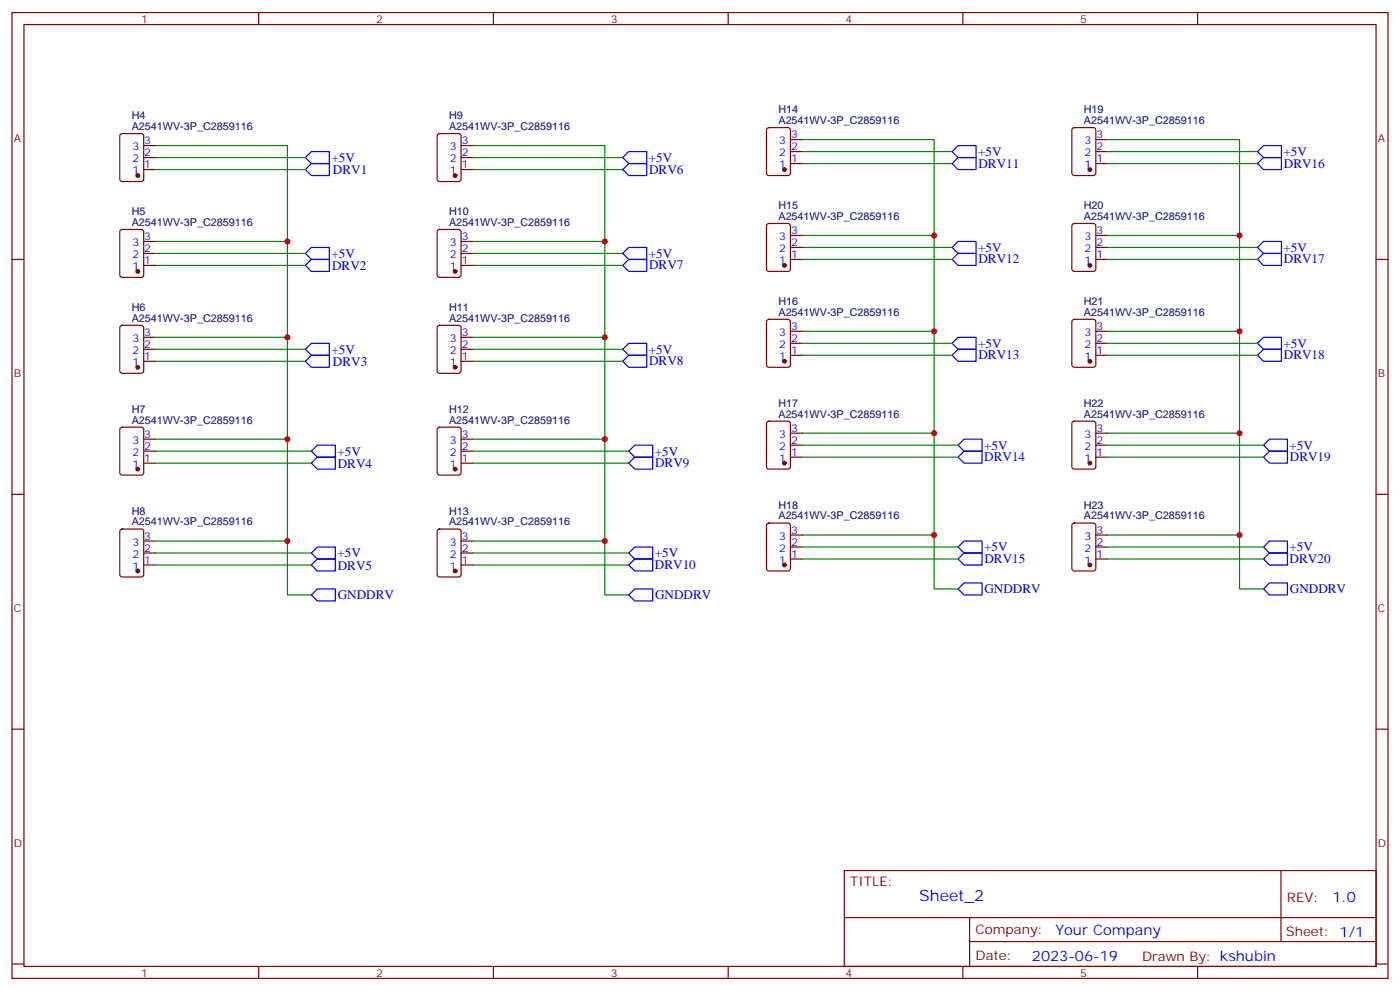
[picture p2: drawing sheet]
<svg xmlns="http://www.w3.org/2000/svg" width="412mm" height="292mm" viewBox="0 0 412 292" stroke-linecap="round" stroke-linejoin="round" font-family="sans-serif">
<g fill="none" stroke="#870000" stroke-width=".35">
<path d="M3.5 3.7h405.4v284.3h-405.4zM7.1 7.2h398.2v277.3h-398.2zM76.2 3.7v3.5M145.3 3.7v3.5M214.5 3.7v3.5M283.6 3.7v3.5M352.8 3.7v3.5M35.5 39.5l.5-.2h5.6l.7 .5v12.9l-.4 .7h-5.9l-.7-.4v-13zM129 39.5l.5-.2h5.6l.7 .5v12.9l-.4 .7h-5.9l-.7-.4v-13zM226 37.8l.5-.2h5.6l.7 .4v13l-.4 .6-5.9 .1-.7-.5v-12.9zM316 37.8l.4-.2h5.7l.6 .4 .1 13-.5 .6-5.9 .1-.6-.5-.1-12.9zM42.3 49.9h3.6"/>
<path d="M42.3 46.4h3.6M42.3 42.9h3.6M135.8 49.9h3.5M135.8 46.4h3.5M135.8 42.9h3.5M232.8 48.2h3.6M232.8 44.6h3.6M232.8 41.1h3.6M322.8 48.2h3.5M322.8 44.6h3.5M322.8 41.1h3.5M3.5 76.4h3.6"/>
<path d="M35.5 67.8l.5-.2h5.6l.7 .4v13l-.4 .6-5.9 .1-.7-.5v-12.9zM42.3 78.1h3.6M42.3 74.6h3.6M42.3 71.1h3.6M129 67.8l.5-.2h5.6l.7 .4v13l-.4 .6-5.9 .1-.7-.5v-12.9zM135.8 78.1h3.5M135.8 74.6h3.5M135.8 71.1h3.5M226 66l.5-.2h5.6l.7 .4v13l-.4 .6-5.9 .1-.7-.5v-12.9zM232.8 76.4h3.6M232.8 72.8h3.6M232.8 69.3h3.6"/>
<path d="M316 66l.4-.2h5.7l.6 .4 .1 13-.5 .6-5.9 .1-.6-.5-.1-12.9zM322.8 76.4h3.5M322.8 72.8h3.5M322.8 69.3h3.5M405.3 76.4h3.6M35.5 96l.5-.2h5.6l.7 .4v13l-.4 .6-5.9 .1-.7-.5v-12.9zM42.3 99.3h3.6M129 96l.5-.2h5.6l.7 .4v13l-.4 .6-5.9 .1-.7-.5v-12.9zM135.8 99.3h3.5M226 94.2l.5-.2h5.6l.7 .4v13l-.4 .7h-5.9l-.7-.4v-13zM232.8 97.5h3.6M316 94.2l.4-.2h5.7l.6 .4 .1 13-.5 .7h-5.9l-.6-.4-.1-13z"/>
<path d="M322.8 97.5h3.5M42.3 106.4h3.6M42.3 102.8h3.6M135.8 106.4h3.5M135.8 102.8h3.5M232.8 104.6h3.6M232.8 101.1h3.6M322.8 104.6h3.5M322.8 101.1h3.5M35.5 126l.5-.2h5.6l.7 .4v13l-.4 .6-5.9 .1-.7-.5v-12.9zM42.3 136.3h3.6M42.3 132.8h3.6"/>
<path d="M42.3 129.3h3.6M129 126l.5-.2h5.6l.7 .4v13l-.4 .6-5.9 .1-.7-.5v-12.9zM135.8 136.3h3.5M135.8 132.8h3.5M135.8 129.3h3.5M226 124.2l.5-.2h5.6l.7 .4v13l-.4 .7h-5.9l-.7-.4v-13zM232.8 134.6h3.6M232.8 131.1h3.6M232.8 127.5h3.6M316 124.2l.4-.2h5.7l.6 .4 .1 13-.5 .7h-5.9l-.6-.4-.1-13zM322.8 134.6h3.5M322.8 131.1h3.5"/>
<path d="M322.8 127.5h3.5M3.5 145.5h3.6M35.5 156l.5-.2h5.6l.7 .4v13l-.4 .6-5.9 .1-.7-.5v-12.9zM42.3 159.3h3.6M129 156l.5-.2h5.6l.7 .4v13l-.4 .6-5.9 .1-.7-.5v-12.9zM135.8 159.3h3.5M226 154.2l.5-.2h5.6l.7 .4v13l-.4 .6-5.9 .1-.7-.5v-12.9zM232.8 157.5h3.6M316 154.2l.4-.2h5.7l.6 .4 .1 13-.5 .6-5.9 .1-.6-.5-.1-12.9zM322.8 157.5h3.5M405.3 145.5h3.6M42.3 166.3h3.6"/>
<path d="M42.3 162.8h3.6M135.8 166.3h3.5M135.8 162.8h3.5M232.8 164.6h3.6M232.8 161h3.6M322.8 164.6h3.5M322.8 161h3.5M3.5 214.7h3.6M405.3 214.7h3.6M248.7 256.3h156.6v28.2h-156.6zM377.3 256.3v20.9M248.7 270.1h156.5"/>
<path d="M285.6 277.2h119.6M285.6 270.1v14.2M3.5 283.8h3.6M76.2 284.5v3.5M145.3 284.5v3.5M214.5 284.5v3.5M283.6 284.5v3.5M352.8 284.5v3.5M405.3 283.8h3.6"/>
</g>
<g fill="none" stroke="#00f" stroke-width=".35">
<path d="M90 46.4l1.7-1.8h5.3v3.6h-5.3zM90 49.9l1.7-1.7h5.3v3.5h-5.3zM183.4 49.9l1.8-1.7h5.3v3.5h-5.3zM183.4 46.4l1.8-1.8h5.3v3.6h-5.3zM280.5 48.2l1.7-1.8h5.3v3.5h-5.3zM282.2 42.9h5.3v3.5h-5.3l-1.7-1.8zM370.4 48.2l1.8-1.8h5.3v3.5h-5.3zM370.4 44.6l1.8-1.7h5.3v3.5h-5.3zM90 78.1l1.7-1.7h5.3v3.5h-5.3zM90 74.6l1.7-1.8h5.3v3.6h-5.3zM183.4 74.6l1.8-1.8h5.3v3.6h-5.3zM183.4 78.1l1.8-1.7h5.3v3.5h-5.3z"/>
<path d="M280.5 72.8l1.7-1.7h5.3v3.5h-5.3zM282.2 74.6h5.3v3.5h-5.3l-1.7-1.7zM370.4 72.8l1.8-1.7h5.3v3.5h-5.3zM370.4 76.4l1.8-1.8h5.3v3.5h-5.3zM282.2 99.3h5.3v3.5h-5.3l-1.7-1.7zM90 106.4l1.7-1.8h5.3v3.5h-5.3zM90 102.8l1.7-1.7h5.3v3.5h-5.3zM183.4 102.8l1.8-1.7h5.3v3.5h-5.3zM183.4 106.4l1.8-1.8h5.3v3.5h-5.3zM280.5 104.6l1.7-1.8h5.3v3.6h-5.3zM370.4 101.1l1.8-1.8h5.3v3.5h-5.3zM370.4 104.6l1.8-1.8h5.3v3.6h-5.3z"/>
<path d="M91.7 136.3l1.8-1.7h5.3v3.5h-5.3zM91.7 132.8l1.8-1.7h5.3v3.5h-5.3zM185.2 132.8l1.8-1.7h5.3v3.5h-5.3zM185.2 136.3l1.8-1.7h5.3v3.5h-5.3zM282.2 131.1l1.8-1.8h5.3v3.5h-5.3zM282.2 134.6l1.8-1.8h5.3v3.5h-5.3zM372.2 131.1l1.7-1.8h5.3v3.5h-5.3zM373.9 132.8h5.3v3.5h-5.3l-1.7-1.7zM91.7 166.3l1.8-1.7h5.3v3.5h-5.3zM91.7 162.8l1.8-1.8h5.3v3.6h-5.3zM91.7 175.2l1.8-1.8h5.3v3.5h-5.3zM185.2 175.2l1.8-1.8h5.3v3.5h-5.3z"/>
<path d="M185.2 162.8l1.8-1.8h5.3v3.6h-5.3zM185.2 166.3l1.8-1.7h5.3v3.5h-5.3zM282.2 173.4l1.8-1.8h5.3v3.6h-5.3zM282.2 161l1.8-1.7h5.3v3.5h-5.3zM282.2 164.6l1.8-1.8h5.3v3.5h-5.3zM372.2 161l1.7-1.7h5.3v3.5h-5.3zM372.2 164.6l1.7-1.8h5.3v3.5h-5.3zM373.9 171.6h5.3v3.6h-5.3l-1.7-1.8z"/>
</g>
<g fill="none" stroke="#008700" stroke-width=".35">
<path d="M45.9 42.9h38.8v132.3h7M45.9 46.4h44.1M45.9 49.9h44.1M139.3 42.9h38.9v132.3h7M139.3 46.4h44.1M139.3 49.9h44.1M236.4 41.1h38.8v132.3h7M236.4 48.2h44.1M236.4 44.6h44.1M326.3 41.1h38.8v132.3h7.1M326.3 48.2h44.1M326.3 44.6h44.1"/>
<path d="M45.9 78.1h44.1M45.9 74.6h44.1M45.9 71.1h38.8M139.3 78.1h44.1M139.3 74.6h44.1M139.3 71.1h38.9M236.4 69.3h38.8M236.4 72.8h44.1M236.4 76.4h44.1M326.3 69.3h38.8M326.3 72.8h44.1M326.3 76.4h44.1"/>
<path d="M45.9 99.3h38.8M139.3 99.3h38.9M236.4 97.5h38.8M326.3 97.5h38.8M45.9 106.4h44.1M45.9 102.8h44.1M139.3 106.4h44.1M139.3 102.8h44.1M236.4 101.1h44.1M236.4 104.6h44.1M326.3 101.1h44.1M326.3 104.6h44.1"/>
<path d="M45.9 136.3h45.8M45.9 132.8h45.8M45.9 129.3h38.8M139.3 136.3h45.9M139.3 132.8h45.9M139.3 129.3h38.9M236.4 127.5h38.8M236.4 131.1h45.8M236.4 134.6h45.8M326.3 127.5h38.8M326.3 131.1h45.9M326.3 134.6h45.9"/>
<path d="M45.9 159.3h38.8M139.3 159.3h38.9M236.4 157.5h38.8M326.3 157.5h38.8M45.9 166.3h45.8M45.9 162.8h45.8M139.3 166.3h45.9M139.3 162.8h45.9M236.4 161h45.8M236.4 164.6h45.8M326.3 161h45.9M326.3 164.6h45.9"/>
</g>
<g fill="#870000" stroke="#870000" stroke-width=".35">
<circle cx="40.6" cy="51.7" r=".53"/>
<circle cx="40.6" cy="79.9" r=".53"/>
<circle cx="40.6" cy="108.1" r=".53"/>
<circle cx="40.6" cy="138.1" r=".53"/>
<circle cx="40.6" cy="168.1" r=".53"/>
<circle cx="134.1" cy="168.1" r=".53"/>
<circle cx="134.1" cy="138.1" r=".53"/>
<circle cx="134.1" cy="108.1" r=".53"/>
<circle cx="134.1" cy="79.9" r=".53"/>
<circle cx="134.1" cy="51.7" r=".53"/>
<circle cx="231.1" cy="166.3" r=".53"/>
<circle cx="231.1" cy="136.3" r=".53"/>
<circle cx="231.1" cy="106.4" r=".53"/>
<circle cx="231.1" cy="78.1" r=".53"/>
<circle cx="231.1" cy="49.9" r=".53"/>
<circle cx="321" cy="166.3" r=".53"/>
<circle cx="321" cy="136.3" r=".53"/>
<circle cx="321" cy="106.4" r=".53"/>
<circle cx="321" cy="78.1" r=".53"/>
<circle cx="321" cy="49.9" r=".53"/>
</g>
<g fill="#c00">
<circle cx="84.7" cy="71.1" r=".88"/>
<circle cx="84.7" cy="99.3" r=".88"/>
<circle cx="84.7" cy="129.3" r=".88"/>
<circle cx="84.7" cy="159.3" r=".88"/>
<circle cx="178.2" cy="159.3" r=".88"/>
<circle cx="178.2" cy="129.3" r=".88"/>
<circle cx="178.2" cy="99.3" r=".88"/>
<circle cx="178.2" cy="71.1" r=".88"/>
<circle cx="275.2" cy="157.5" r=".88"/>
<circle cx="275.2" cy="127.5" r=".88"/>
<circle cx="275.2" cy="97.5" r=".88"/>
<circle cx="275.2" cy="69.3" r=".88"/>
<circle cx="365.1" cy="157.5" r=".88"/>
<circle cx="365.1" cy="127.5" r=".88"/>
<circle cx="365.1" cy="97.5" r=".88"/>
<circle cx="365.1" cy="69.3" r=".88"/>
</g>
<text font-size="4.6" fill="#00f" x="270.8" y="265.3">Sheet_2</text>
<g font-size="4.2" fill="#00f">
<text x="392.5" y="265.6">1.0</text>
<text x="310.9" y="275.1">Your Company</text>
<text x="304" y="282.9">2023-06-19</text>
</g>
<g font-size="3.9" fill="#00f">
<text x="97.6" y="47.7">+5V</text>
<text x="191.1" y="47.7">+5V</text>
<text x="288.1" y="45.9">+5V</text>
<text x="378.1" y="45.9">+5V</text>
<text x="98.1" y="51.2">DRV1</text>
<text x="191.2" y="51.1">DRV6</text>
<text x="288.2" y="49.3">DRV11</text>
<text x="378.2" y="49.3">DRV16</text>
<text x="97.6" y="75.9">+5V</text>
<text x="191.1" y="75.9">+5V</text>
<text x="288.1" y="74.1">+5V</text>
<text x="288.2" y="77.6">DRV12</text>
<text x="378.1" y="74.1">+5V</text>
<text x="378.2" y="77.6">DRV17</text>
<text x="97.8" y="79.4">DRV2</text>
<text x="191.2" y="79.3">DRV7</text>
<text x="97.6" y="104.1">+5V</text>
<text x="98.1" y="107.7">DRV3</text>
<text x="191.1" y="104.1">+5V</text>
<text x="191.2" y="107.6">DRV8</text>
<text x="288.1" y="102.4">+5V</text>
<text x="288.2" y="105.8">DRV13</text>
<text x="378.1" y="102.4">+5V</text>
<text x="378.2" y="105.8">DRV18</text>
<text x="99.4" y="134.1">+5V</text>
<text x="99.5" y="137.7">DRV4</text>
<text x="192.9" y="134.1">+5V</text>
<text x="193" y="137.5">DRV9</text>
<text x="289.9" y="132.4">+5V</text>
<text x="289.9" y="135.8">DRV14</text>
<text x="379.8" y="132.4">+5V</text>
<text x="379.9" y="135.8">DRV19</text>
<text x="99.4" y="164.1">+5V</text>
<text x="99.5" y="167.7">DRV5</text>
<text x="192.9" y="164.1">+5V</text>
<text x="192.9" y="167.5">DRV10</text>
<text x="289.9" y="162.3">+5V</text>
<text x="290" y="165.8">DRV15</text>
<text x="379.8" y="162.3">+5V</text>
<text x="379.9" y="165.8">DRV20</text>
<text x="99.5" y="176.4">GNDDRV</text>
<text x="193" y="176.4">GNDDRV</text>
<text x="290" y="174.7">GNDDRV</text>
<text x="379.9" y="174.7">GNDDRV</text>
</g>
<g font-size="3.9" fill="#800">
<text x="250.5" y="260.9">TITLE:</text>
<text x="379.1" y="265.6">REV:</text>
<text x="287.4" y="275.1">Company:</text>
<text x="378.7" y="275.7">Sheet: 1/1</text>
<text x="287.4" y="282.8">Date:</text>
<text x="336.4" y="282.8">Drawn By: kshubin</text>
</g>
<g font-size="3.2" fill="#800">
<text x="41.6" y="6.7">1</text>
<text x="110.8" y="6.7">2</text>
<text x="179.9" y="6.7">3</text>
<text x="249.1" y="6.7">4</text>
<text x="318.2" y="6.7">5</text>
<text x="4.1" y="41.8">A</text>
<text x="405.9" y="41.8">A</text>
<text x="4.1" y="110.9">B</text>
<text x="405.9" y="110.9">B</text>
<text x="4.1" y="180.1">C</text>
<text x="405.9" y="180.1">C</text>
<text x="4.1" y="249.2">D</text>
<text x="405.9" y="249.2">D</text>
<text x="41.6" y="287.5">1</text>
<text x="110.8" y="287.5">2</text>
<text x="179.9" y="287.5">3</text>
<text x="249.1" y="287.5">4</text>
<text x="318.2" y="287.5">5</text>
</g>
<g font-size="3.2" fill="#000080">
<text x="38.8" y="35.1">H4</text>
<text x="132.3" y="35.1">H9</text>
<text x="229.3" y="33.3">H14</text>
<text x="319.3" y="33.3">H19</text>
<text x="38.8" y="38.3">A2541WV-3P_C2859116</text>
<text x="132.3" y="38.3">A2541WV-3P_C2859116</text>
<text x="229.3" y="36.5">A2541WV-3P_C2859116</text>
<text x="319.3" y="36.5">A2541WV-3P_C2859116</text>
<text x="38.8" y="63.3">H5</text>
<text x="132.3" y="63.3">H10</text>
<text x="229.3" y="64.7">A2541WV-3P_C2859116</text>
<text x="229.3" y="61.6">H15</text>
<text x="319.3" y="64.7">A2541WV-3P_C2859116</text>
<text x="319.3" y="61.6">H20</text>
<text x="38.8" y="66.5">A2541WV-3P_C2859116</text>
<text x="132.3" y="66.5">A2541WV-3P_C2859116</text>
<text x="229.3" y="89.8">H16</text>
<text x="319.3" y="89.8">H21</text>
<text x="38.8" y="94.7">A2541WV-3P_C2859116</text>
<text x="38.8" y="91.5">H6</text>
<text x="132.3" y="94.7">A2541WV-3P_C2859116</text>
<text x="132.3" y="91.5">H11</text>
<text x="229.3" y="93">A2541WV-3P_C2859116</text>
<text x="319.3" y="93">A2541WV-3P_C2859116</text>
<text x="229.3" y="119.8">H17</text>
<text x="319.3" y="119.8">H22</text>
<text x="38.8" y="124.7">A2541WV-3P_C2859116</text>
<text x="38.8" y="121.5">H7</text>
<text x="132.3" y="124.7">A2541WV-3P_C2859116</text>
<text x="132.3" y="121.5">H12</text>
<text x="229.3" y="122.9">A2541WV-3P_C2859116</text>
<text x="319.3" y="122.9">A2541WV-3P_C2859116</text>
<text x="229.3" y="149.8">H18</text>
<text x="319.3" y="149.8">H23</text>
<text x="38.8" y="154.7">A2541WV-3P_C2859116</text>
<text x="38.8" y="151.5">H8</text>
<text x="132.3" y="154.7">A2541WV-3P_C2859116</text>
<text x="132.3" y="151.5">H13</text>
<text x="229.3" y="152.9">A2541WV-3P_C2859116</text>
<text x="319.3" y="152.9">A2541WV-3P_C2859116</text>
</g>
<g font-size="3.2" fill="#00f">
<text x="233" y="40.7">3</text>
<text x="323" y="40.7">3</text>
<text x="39" y="47.8">2</text>
<text x="39" y="44.3">3</text>
<text x="42.5" y="46">2</text>
<text x="42.5" y="42.5">3</text>
<text x="132.5" y="47.8">2</text>
<text x="132.5" y="44.3">3</text>
<text x="136" y="46">2</text>
<text x="136" y="42.5">3</text>
<text x="229.5" y="46">2</text>
<text x="229.5" y="42.5">3</text>
<text x="233" y="47.8">1</text>
<text x="233" y="44.3">2</text>
<text x="319.5" y="46">2</text>
<text x="319.5" y="42.5">3</text>
<text x="323" y="47.8">1</text>
<text x="323" y="44.3">2</text>
<text x="39" y="51.3">1</text>
<text x="42.5" y="49.6">1</text>
<text x="132.5" y="51.3">1</text>
<text x="136" y="49.6">1</text>
<text x="229.5" y="49.6">1</text>
<text x="319.5" y="49.6">1</text>
<text x="42.5" y="70.7">3</text>
<text x="136" y="70.7">3</text>
<text x="229.5" y="70.7">3</text>
<text x="233" y="69">3</text>
<text x="319.5" y="70.7">3</text>
<text x="323" y="69">3</text>
<text x="39" y="76">2</text>
<text x="39" y="72.5">3</text>
<text x="42.5" y="77.8">1</text>
<text x="42.5" y="74.3">2</text>
<text x="132.5" y="76">2</text>
<text x="132.5" y="72.5">3</text>
<text x="136" y="77.8">1</text>
<text x="136" y="74.3">2</text>
<text x="229.5" y="77.8">1</text>
<text x="229.5" y="74.3">2</text>
<text x="233" y="76">1</text>
<text x="233" y="72.5">2</text>
<text x="319.5" y="77.8">1</text>
<text x="319.5" y="74.3">2</text>
<text x="323" y="76">1</text>
<text x="323" y="72.5">2</text>
<text x="39" y="79.6">1</text>
<text x="132.5" y="79.6">1</text>
<text x="39" y="100.7">3</text>
<text x="42.5" y="99">3</text>
<text x="132.5" y="100.7">3</text>
<text x="136" y="99">3</text>
<text x="229.5" y="99">3</text>
<text x="233" y="100.7">2</text>
<text x="233" y="97.2">3</text>
<text x="319.5" y="99">3</text>
<text x="323" y="100.7">2</text>
<text x="323" y="97.2">3</text>
<text x="39" y="107.8">1</text>
<text x="39" y="104.2">2</text>
<text x="42.5" y="106">1</text>
<text x="42.5" y="102.5">2</text>
<text x="132.5" y="107.8">1</text>
<text x="132.5" y="104.2">2</text>
<text x="136" y="106">1</text>
<text x="136" y="102.5">2</text>
<text x="229.5" y="106">1</text>
<text x="229.5" y="102.5">2</text>
<text x="233" y="104.2">1</text>
<text x="319.5" y="106">1</text>
<text x="319.5" y="102.5">2</text>
<text x="323" y="104.2">1</text>
<text x="39" y="130.7">3</text>
<text x="42.5" y="128.9">3</text>
<text x="132.5" y="130.7">3</text>
<text x="136" y="128.9">3</text>
<text x="229.5" y="128.9">3</text>
<text x="233" y="130.7">2</text>
<text x="233" y="127.2">3</text>
<text x="319.5" y="128.9">3</text>
<text x="323" y="130.7">2</text>
<text x="323" y="127.2">3</text>
<text x="39" y="137.8">1</text>
<text x="39" y="134.2">2</text>
<text x="42.5" y="136">1</text>
<text x="42.5" y="132.5">2</text>
<text x="132.5" y="137.8">1</text>
<text x="132.5" y="134.2">2</text>
<text x="136" y="136">1</text>
<text x="136" y="132.5">2</text>
<text x="229.5" y="136">1</text>
<text x="229.5" y="132.5">2</text>
<text x="233" y="134.2">1</text>
<text x="319.5" y="136">1</text>
<text x="319.5" y="132.5">2</text>
<text x="323" y="134.2">1</text>
<text x="39" y="160.7">3</text>
<text x="42.5" y="158.9">3</text>
<text x="132.5" y="160.7">3</text>
<text x="136" y="158.9">3</text>
<text x="229.5" y="158.9">3</text>
<text x="233" y="160.7">2</text>
<text x="233" y="157.2">3</text>
<text x="319.5" y="158.9">3</text>
<text x="323" y="160.7">2</text>
<text x="323" y="157.2">3</text>
<text x="39" y="167.7">1</text>
<text x="39" y="164.2">2</text>
<text x="42.5" y="166">1</text>
<text x="42.5" y="162.5">2</text>
<text x="132.5" y="167.7">1</text>
<text x="132.5" y="164.2">2</text>
<text x="136" y="166">1</text>
<text x="136" y="162.5">2</text>
<text x="229.5" y="166">1</text>
<text x="229.5" y="162.5">2</text>
<text x="233" y="164.2">1</text>
<text x="319.5" y="166">1</text>
<text x="319.5" y="162.5">2</text>
<text x="323" y="164.2">1</text>
</g>
</svg>
